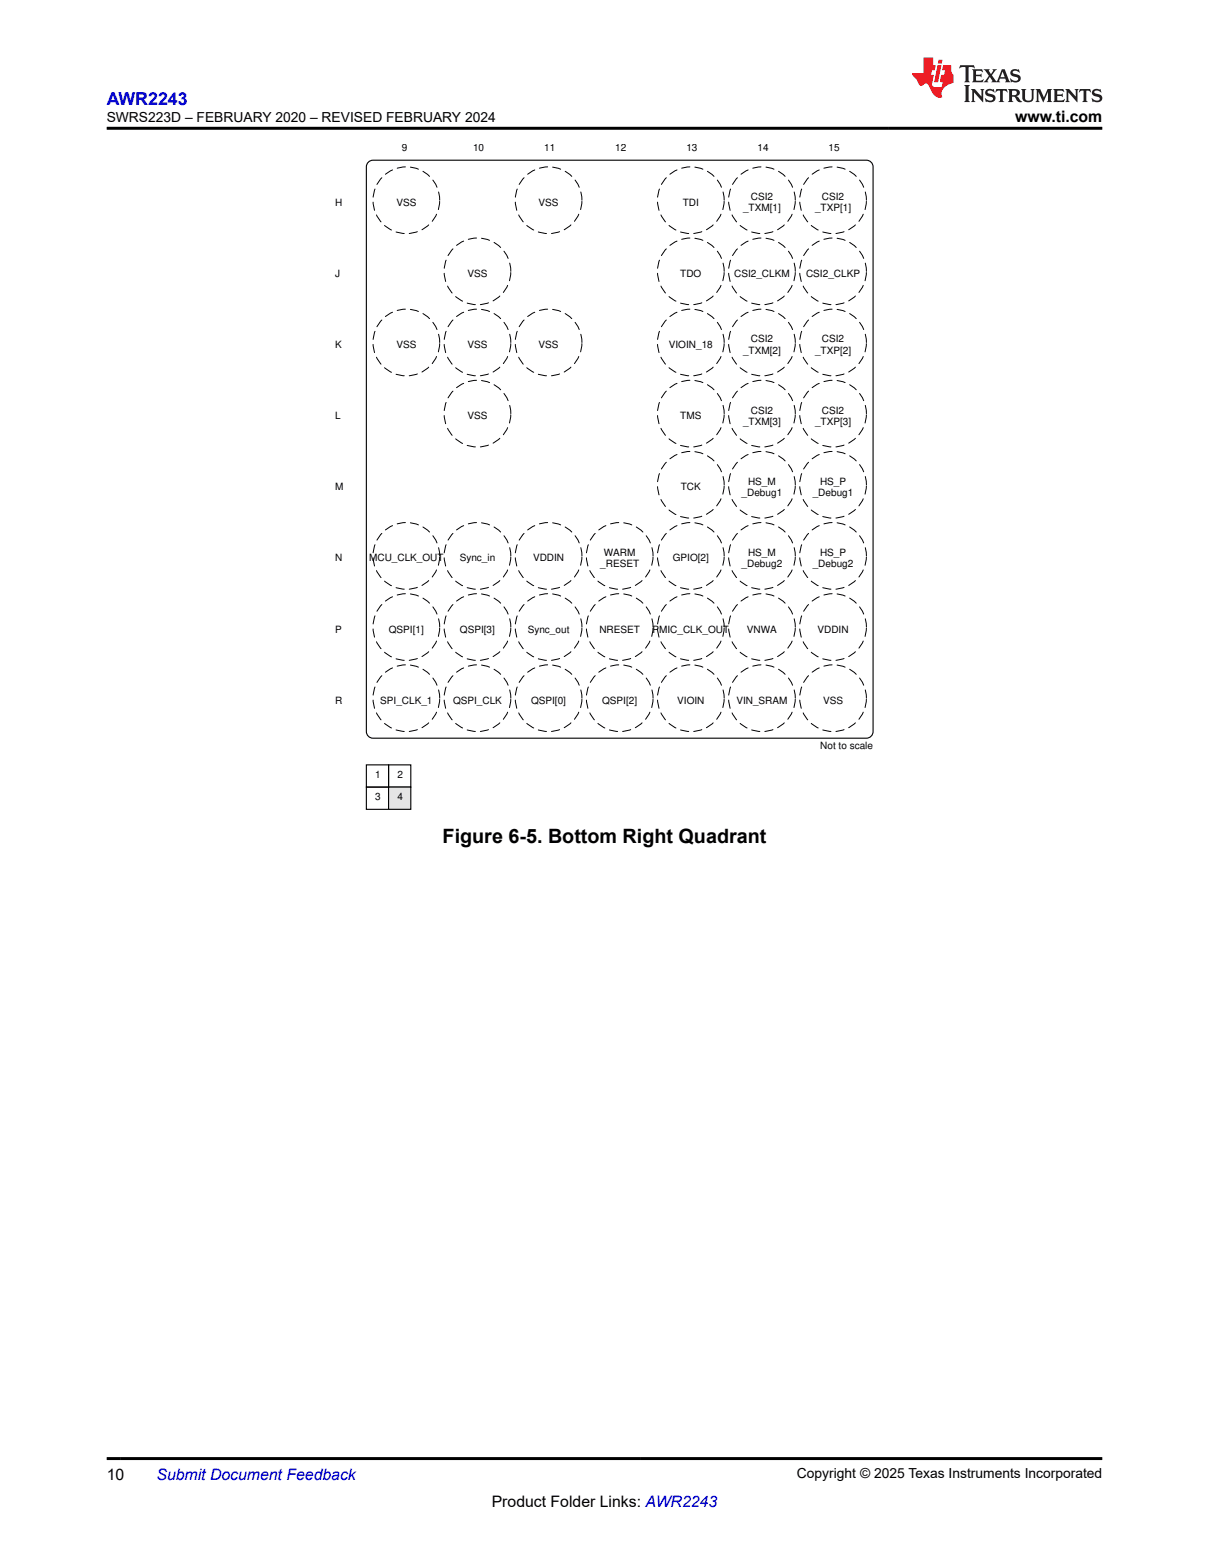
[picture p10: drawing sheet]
<svg xmlns="http://www.w3.org/2000/svg" width="216mm" height="279mm" viewBox="0 0 216 279" stroke-linecap="round" stroke-linejoin="round" font-family="sans-serif">
<path d="M65.7 29.1l.5-.4 .4-.1h88.1a1.19 1.19 0 0 1 1.2 1.2v100.8a1.19 1.19 0 0 1-1.2 1.2h-88.1a1.19 1.19 0 0 1-1.2-1.2v-100.8z" fill="none" stroke="#000" stroke-width=".2"/>
<circle cx="72.6" cy="35.7" r="6" fill="#fff"/>
<circle cx="72.6" cy="35.7" r="6" fill="none" stroke="#000" stroke-width=".18" stroke-dasharray="1.5 .9"/>
<circle cx="98" cy="35.7" r="6" fill="#fff"/>
<circle cx="98" cy="35.7" r="6" fill="none" stroke="#000" stroke-width=".18" stroke-dasharray="1.5 .9"/>
<circle cx="123.4" cy="35.7" r="6" fill="#fff"/>
<circle cx="123.4" cy="35.7" r="6" fill="none" stroke="#000" stroke-width=".18" stroke-dasharray="1.5 .9"/>
<circle cx="136.1" cy="35.7" r="6" fill="#fff"/>
<circle cx="136.1" cy="35.7" r="6" fill="none" stroke="#000" stroke-width=".18" stroke-dasharray="1.5 .9"/>
<circle cx="148.8" cy="35.7" r="6" fill="#fff"/>
<circle cx="148.8" cy="35.7" r="6" fill="none" stroke="#000" stroke-width=".18" stroke-dasharray="1.5 .9"/>
<circle cx="85.3" cy="48.4" r="6" fill="#fff"/>
<circle cx="85.3" cy="48.4" r="6" fill="none" stroke="#000" stroke-width=".18" stroke-dasharray="1.5 .9"/>
<circle cx="123.4" cy="48.4" r="6" fill="#fff"/>
<circle cx="123.4" cy="48.4" r="6" fill="none" stroke="#000" stroke-width=".18" stroke-dasharray="1.5 .9"/>
<circle cx="136.1" cy="48.4" r="6" fill="#fff"/>
<circle cx="136.1" cy="48.4" r="6" fill="none" stroke="#000" stroke-width=".18" stroke-dasharray="1.5 .9"/>
<circle cx="148.8" cy="48.4" r="6" fill="#fff"/>
<circle cx="148.8" cy="48.4" r="6" fill="none" stroke="#000" stroke-width=".18" stroke-dasharray="1.5 .9"/>
<circle cx="72.6" cy="61.1" r="6" fill="#fff"/>
<circle cx="72.6" cy="61.1" r="6" fill="none" stroke="#000" stroke-width=".18" stroke-dasharray="1.5 .9"/>
<circle cx="85.3" cy="61.1" r="6" fill="#fff"/>
<circle cx="85.3" cy="61.1" r="6" fill="none" stroke="#000" stroke-width=".18" stroke-dasharray="1.5 .9"/>
<circle cx="98" cy="61.1" r="6" fill="#fff"/>
<circle cx="98" cy="61.1" r="6" fill="none" stroke="#000" stroke-width=".18" stroke-dasharray="1.5 .9"/>
<circle cx="123.4" cy="61.1" r="6" fill="#fff"/>
<circle cx="123.4" cy="61.1" r="6" fill="none" stroke="#000" stroke-width=".18" stroke-dasharray="1.5 .9"/>
<circle cx="136.1" cy="61.1" r="6" fill="#fff"/>
<circle cx="136.1" cy="61.1" r="6" fill="none" stroke="#000" stroke-width=".18" stroke-dasharray="1.5 .9"/>
<circle cx="148.8" cy="61.1" r="6" fill="#fff"/>
<circle cx="148.8" cy="61.1" r="6" fill="none" stroke="#000" stroke-width=".18" stroke-dasharray="1.5 .9"/>
<circle cx="85.3" cy="73.8" r="6" fill="#fff"/>
<circle cx="85.3" cy="73.8" r="6" fill="none" stroke="#000" stroke-width=".18" stroke-dasharray="1.5 .9"/>
<circle cx="123.4" cy="73.8" r="6" fill="#fff"/>
<circle cx="123.4" cy="73.8" r="6" fill="none" stroke="#000" stroke-width=".18" stroke-dasharray="1.5 .9"/>
<circle cx="136.1" cy="73.8" r="6" fill="#fff"/>
<circle cx="136.1" cy="73.8" r="6" fill="none" stroke="#000" stroke-width=".18" stroke-dasharray="1.5 .9"/>
<circle cx="148.8" cy="73.8" r="6" fill="#fff"/>
<circle cx="148.8" cy="73.8" r="6" fill="none" stroke="#000" stroke-width=".18" stroke-dasharray="1.5 .9"/>
<circle cx="123.4" cy="86.5" r="6" fill="#fff"/>
<circle cx="123.4" cy="86.5" r="6" fill="none" stroke="#000" stroke-width=".18" stroke-dasharray="1.5 .9"/>
<circle cx="136.1" cy="86.5" r="6" fill="#fff"/>
<circle cx="136.1" cy="86.5" r="6" fill="none" stroke="#000" stroke-width=".18" stroke-dasharray="1.5 .9"/>
<circle cx="148.8" cy="86.5" r="6" fill="#fff"/>
<circle cx="148.8" cy="86.5" r="6" fill="none" stroke="#000" stroke-width=".18" stroke-dasharray="1.5 .9"/>
<circle cx="72.6" cy="99.2" r="6" fill="#fff"/>
<circle cx="72.6" cy="99.2" r="6" fill="none" stroke="#000" stroke-width=".18" stroke-dasharray="1.5 .9"/>
<circle cx="85.3" cy="99.2" r="6" fill="#fff"/>
<circle cx="85.3" cy="99.2" r="6" fill="none" stroke="#000" stroke-width=".18" stroke-dasharray="1.5 .9"/>
<circle cx="98" cy="99.2" r="6" fill="#fff"/>
<circle cx="98" cy="99.2" r="6" fill="none" stroke="#000" stroke-width=".18" stroke-dasharray="1.5 .9"/>
<circle cx="110.7" cy="99.2" r="6" fill="#fff"/>
<circle cx="110.7" cy="99.2" r="6" fill="none" stroke="#000" stroke-width=".18" stroke-dasharray="1.5 .9"/>
<circle cx="123.4" cy="99.2" r="6" fill="#fff"/>
<circle cx="123.4" cy="99.2" r="6" fill="none" stroke="#000" stroke-width=".18" stroke-dasharray="1.5 .9"/>
<circle cx="136.1" cy="99.2" r="6" fill="#fff"/>
<circle cx="136.1" cy="99.2" r="6" fill="none" stroke="#000" stroke-width=".18" stroke-dasharray="1.5 .9"/>
<circle cx="148.8" cy="99.2" r="6" fill="#fff"/>
<circle cx="148.8" cy="99.2" r="6" fill="none" stroke="#000" stroke-width=".18" stroke-dasharray="1.5 .9"/>
<circle cx="72.6" cy="111.9" r="6" fill="#fff"/>
<circle cx="72.6" cy="111.9" r="6" fill="none" stroke="#000" stroke-width=".18" stroke-dasharray="1.5 .9"/>
<circle cx="85.3" cy="111.9" r="6" fill="#fff"/>
<circle cx="85.3" cy="111.9" r="6" fill="none" stroke="#000" stroke-width=".18" stroke-dasharray="1.5 .9"/>
<circle cx="98" cy="111.9" r="6" fill="#fff"/>
<circle cx="98" cy="111.9" r="6" fill="none" stroke="#000" stroke-width=".18" stroke-dasharray="1.5 .9"/>
<circle cx="110.7" cy="111.9" r="6" fill="#fff"/>
<circle cx="110.7" cy="111.9" r="6" fill="none" stroke="#000" stroke-width=".18" stroke-dasharray="1.5 .9"/>
<circle cx="123.4" cy="111.9" r="6" fill="#fff"/>
<circle cx="123.4" cy="111.9" r="6" fill="none" stroke="#000" stroke-width=".18" stroke-dasharray="1.5 .9"/>
<circle cx="136.1" cy="111.9" r="6" fill="#fff"/>
<circle cx="136.1" cy="111.9" r="6" fill="none" stroke="#000" stroke-width=".18" stroke-dasharray="1.5 .9"/>
<circle cx="148.8" cy="111.9" r="6" fill="#fff"/>
<circle cx="148.8" cy="111.9" r="6" fill="none" stroke="#000" stroke-width=".18" stroke-dasharray="1.5 .9"/>
<circle cx="72.6" cy="124.6" r="6" fill="#fff"/>
<circle cx="72.6" cy="124.6" r="6" fill="none" stroke="#000" stroke-width=".18" stroke-dasharray="1.5 .9"/>
<circle cx="85.3" cy="124.6" r="6" fill="#fff"/>
<circle cx="85.3" cy="124.6" r="6" fill="none" stroke="#000" stroke-width=".18" stroke-dasharray="1.5 .9"/>
<circle cx="98" cy="124.6" r="6" fill="#fff"/>
<circle cx="98" cy="124.6" r="6" fill="none" stroke="#000" stroke-width=".18" stroke-dasharray="1.5 .9"/>
<circle cx="110.7" cy="124.6" r="6" fill="#fff"/>
<circle cx="110.7" cy="124.6" r="6" fill="none" stroke="#000" stroke-width=".18" stroke-dasharray="1.5 .9"/>
<circle cx="123.4" cy="124.6" r="6" fill="#fff"/>
<circle cx="123.4" cy="124.6" r="6" fill="none" stroke="#000" stroke-width=".18" stroke-dasharray="1.5 .9"/>
<circle cx="136.1" cy="124.6" r="6" fill="#fff"/>
<circle cx="136.1" cy="124.6" r="6" fill="none" stroke="#000" stroke-width=".18" stroke-dasharray="1.5 .9"/>
<circle cx="148.8" cy="124.6" r="6" fill="#fff"/>
<circle cx="148.8" cy="124.6" r="6" fill="none" stroke="#000" stroke-width=".18" stroke-dasharray="1.5 .9"/>
<path d="M65.4 136.6h4v3.9h-4zM69.4 136.6h4v3.9h-4zM65.4 140.5h4v4h-4z" fill="none" stroke="#000" stroke-width=".2"/>
<path d="M69.4 140.5h4v4h-4z" fill-rule="evenodd" fill="#e6e6e6"/>
<path d="M69.4 140.5h4v4h-4z" fill="none" stroke="#000" stroke-width=".2"/>
<path d="M171.5 11.6l-.2 .6a.81 .81 0 0 1 1.1-.1v2.2l-.2 .4h1l-.2-.4v-2.2a.81 .81 0 0 1 1.1 .1l-.2-.6zM173.6 12.4l.2 .3v1.6l-.2 .4h1.9l.1-.6a1.17 1.17 0 0 1-1.3 .3v-.8h.6l.4 .2v-.7l-.4 .2h-.6v-.5l.2-.2a1 1 0 0 1 1 .3l-.1-.5zM175.7 12.4l.9 1.1-1 1.2h.9l-.2-.2 .5-.8 .4 .8-.2 .2h1.6l-.2-.2 .2-.5h.9l.1 .5-.1 .2h.9l-.2-.4-.8-1.9h-.5l-.9 2.1-.9-1.1 .9-1h-.8l.2 .2-.4 .6-.4-.6 .2-.2zM179 12.8l.4 1h-.7zM180.7 12.5a.65 .65 0 0 0-.2 .7 .65 .65 0 0 0 .6 .5l.6 .1 .1 .3a.79 .79 0 0 1-.7 .4 .79 .79 0 0 1-.7-.5l.1 .7 .2-.1a.93 .93 0 0 0 1.1 0 .93 .93 0 0 0 .4-.9 1.46 1.46 0 0 0-1.2-.6l-.1-.3a1.09 1.09 0 0 1 1.2 .2l-.2-.6-.1 .1-.5-.2zM172.2 15.2l.2 .4v2.2l-.2 .4h1l-.2-.4v-2.2l.2-.4zM173.4 15.9l.2 .4v1.5l-.2 .4h.8l-.3-.4 .1-1.3 1.6 1.8v-2l.2-.4h-.7l.1 .2 .1 1.1-1.2-1.3zM176.2 16a.65 .65 0 0 0-.2 .8 .65 .65 0 0 0 .6 .4l.6 .2 .1 .2a.79 .79 0 0 1-.7 .4 .79 .79 0 0 1-.7-.5l.1 .7 .2-.1a.93 .93 0 0 0 1.1 .1 .93 .93 0 0 0 .4-1 1.46 1.46 0 0 0-1.2-.5l-.1-.4a1.09 1.09 0 0 1 1.2 .2l-.1-.6-.2 .1-.5-.1zM177.9 15.9l-.1 .6a.63 .63 0 0 1 .8-.3v1.6l-.3 .4h1l-.2-.4v-1.6a.66 .66 0 0 1 .8 .3l-.1-.6zM180 15.9l.2 .4v1.5l-.2 .4h1l-.2-.2-.1-.7h.3a.87 .87 0 0 1 .6 .7 .64 .64 0 0 0 .9 .1l-.2-.1-.5-.7-.3-.1a.61 .61 0 0 0 .6-.6 .61 .61 0 0 0-.5-.7zM180.8 16.2h.1a.47 .47 0 0 1 .5 .1 .47 .47 0 0 1 .1 .5l-.1 .1-.7 .1zM182.3 15.9l.2 .2a2.27 2.27 0 0 0 .4 2 1.04 1.04 0 0 0 1.7-.7v-1.3l.2-.2h-.8l.2 .4v1.1a.6 .6 0 0 1-.6 .6 .6 .6 0 0 1-.6-.6v-1.1l.3-.4zM184.9 15.9l.2 .4v1.5l-.2 .4h.8l-.3-.4v-1.4l.9 1.9 .9-1.9v1.4l-.3 .4h1l-.2-.4v-1.5l.2-.4h-.8l-.7 1.5-.6-1.5zM188.1 15.9l.2 .4v1.5l-.2 .4h1.9l.1-.6a1.17 1.17 0 0 1-1.3 .3v-.8h.6l.4 .2v-.6l-.4 .2h-.6v-.6l.2-.1a1.01 1.01 0 0 1 1 .3l-.1-.6zM190.2 15.9l.3 .4v1.5l-.3 .4h.8l-.2-.4v-1.3l1.6 1.8v-2l.2-.4h-.7l.2 .2v1.1l-1.2-1.3zM192.8 15.9l-.1 .6a.63 .63 0 0 1 .8-.3v1.6l-.3 .4h1l-.2-.4v-1.6a.66 .66 0 0 1 .8 .3l-.1-.6zM195.2 16a.65 .65 0 0 0-.2 .8 .65 .65 0 0 0 .6 .4l.6 .2 .2 .2a.79 .79 0 0 1-.7 .4 .79 .79 0 0 1-.7-.5l.1 .7 .2-.1a.93 .93 0 0 0 1 .1 .93 .93 0 0 0 .5-1 1.46 1.46 0 0 0-1.3-.5v-.4a1.09 1.09 0 0 1 1.2 .2l-.2-.6-.2 .1-.5-.1z" fill="#231f20"/>
<path d="M164.9 10.3v2.7h-2l.1 .4 .8 1a.95 .95 0 0 0 1 .9 .59 .59 0 0 1 .5-.4 .59 .59 0 0 1 .5 .3l.4 .8a1.73 1.73 0 0 0 2 1.4 1.76 1.76 0 0 1 1.1-2.3l1-.3-.1-1.5a1.59 1.59 0 0 1-.3-1.7h-1.5l-.2 .9h.6l-.2 .9h-.5l-.2 .9v.3l.4 .1-.1 .9h-.7a.73 .73 0 0 1-1-.7l.3-1.5h-.5l.1-.9h.5l.2-.9h-.5v-1.3zM167.4 11.6l-.6 3.1h.7l.6-3.1zM167.6 10.7l-.1 .6h.7l.1-.6z" fill="#ed1c24"/>
<path d="M19 22.9h177.8M19 260.4h177.8" fill="none" stroke="#000" stroke-width=".53"/>
<text font-size="3.5" x="79" y="150.6">Figure 6-5. Bottom Right Quadrant</text>
<text font-size="3.2" fill="#00f" x="19" y="18.7">AWR2243</text>
<g font-size="2.8">
<text x="181.3" y="21.8">www.ti.com</text>
<text x="19" y="264.2">10</text>
<text x="87.8" y="269">Product Folder Links: AWR2243</text>
</g>
<text font-size="2.8" fill="#00f" x="27.9" y="264.2">Submit Document Feedback</text>
<g font-size="2.5">
<text x="19" y="21.9">SWRS223D – FEBRUARY 2020 – REVISED FEBRUARY 2024</text>
<text x="142.3" y="263.9">Copyright © 2025 Texas Instruments Incorporated</text>
</g>
<g font-size="1.8">
<text x="71.8" y="27">9</text>
<text x="84.5" y="27">10</text>
<text x="97.2" y="27">11</text>
<text x="109.9" y="27">12</text>
<text x="122.6" y="27">13</text>
<text x="135.3" y="27">14</text>
<text x="148" y="27">15</text>
<text x="134.1" y="35.7">CSI2</text>
<text x="146.8" y="35.7">CSI2</text>
<text x="59.9" y="36.7">H</text>
<text x="70.8" y="36.7">VSS</text>
<text x="96.2" y="36.7">VSS</text>
<text x="121.9" y="36.7">TDI</text>
<text x="132.7" y="37.7">_TXM[1]</text>
<text x="145.5" y="37.7">_TXP[1]</text>
<text x="59.9" y="49.4">J</text>
<text x="83.5" y="49.4">VSS</text>
<text x="121.5" y="49.4">TDO</text>
<text x="131.1" y="49.4">CSI2_CLKM</text>
<text x="144" y="49.4">CSI2_CLKP</text>
<text x="59.9" y="62.1">K</text>
<text x="70.8" y="62.1">VSS</text>
<text x="83.5" y="62.1">VSS</text>
<text x="96.2" y="62.1">VSS</text>
<text x="119.4" y="62.1">VIOIN_18</text>
<text x="132.7" y="63.1">_TXM[2]</text>
<text x="134.1" y="61.1">CSI2</text>
<text x="145.5" y="63.1">_TXP[2]</text>
<text x="146.8" y="61.1">CSI2</text>
<text x="59.9" y="74.8">L</text>
<text x="83.5" y="74.8">VSS</text>
<text x="121.5" y="74.8">TMS</text>
<text x="132.7" y="75.8">_TXM[3]</text>
<text x="134.1" y="73.8">CSI2</text>
<text x="145.5" y="75.8">_TXP[3]</text>
<text x="146.8" y="73.8">CSI2</text>
<text x="59.9" y="87.5">M</text>
<text x="121.6" y="87.5">TCK</text>
<text x="132.4" y="88.5">_Debug1</text>
<text x="133.6" y="86.5">HS_M</text>
<text x="145.1" y="88.5">_Debug1</text>
<text x="146.4" y="86.5">HS_P</text>
<text x="59.9" y="100.2">N</text>
<text x="65.9" y="100.2">MCU_CLK_OUT</text>
<text x="82.1" y="100.2">Sync_in</text>
<text x="95.2" y="100.2">VDDIN</text>
<text x="107.2" y="101.2">_RESET</text>
<text x="107.8" y="99.2">WARM</text>
<text x="120.1" y="100.2">GPIO[2]</text>
<text x="132.4" y="101.2">_Debug2</text>
<text x="133.6" y="99.2">HS_M</text>
<text x="145.1" y="101.2">_Debug2</text>
<text x="146.4" y="99.2">HS_P</text>
<text x="59.9" y="112.9">P</text>
<text x="69.4" y="112.9">QSPI[1]</text>
<text x="82.1" y="112.9">QSPI[3]</text>
<text x="94.2" y="112.9">Sync_out</text>
<text x="107" y="112.9">NRESET</text>
<text x="116.5" y="112.9">PMIC_CLK_OUT</text>
<text x="133.4" y="112.9">VNWA</text>
<text x="146" y="112.9">VDDIN</text>
<text x="59.9" y="125.6">R</text>
<text x="67.9" y="125.6">SPI_CLK_1</text>
<text x="80.9" y="125.6">QSPI_CLK</text>
<text x="94.8" y="125.6">QSPI[0]</text>
<text x="107.5" y="125.6">QSPI[2]</text>
<text x="120.9" y="125.6">VIOIN</text>
<text x="131.5" y="125.6">VIN_SRAM</text>
<text x="147" y="125.6">VSS</text>
<text x="146.5" y="133.8">Not to scale</text>
<text x="67" y="138.9">1</text>
<text x="67" y="142.9">3</text>
<text x="71" y="138.9">2</text>
<text x="71" y="142.9">4</text>
</g>
</svg>
